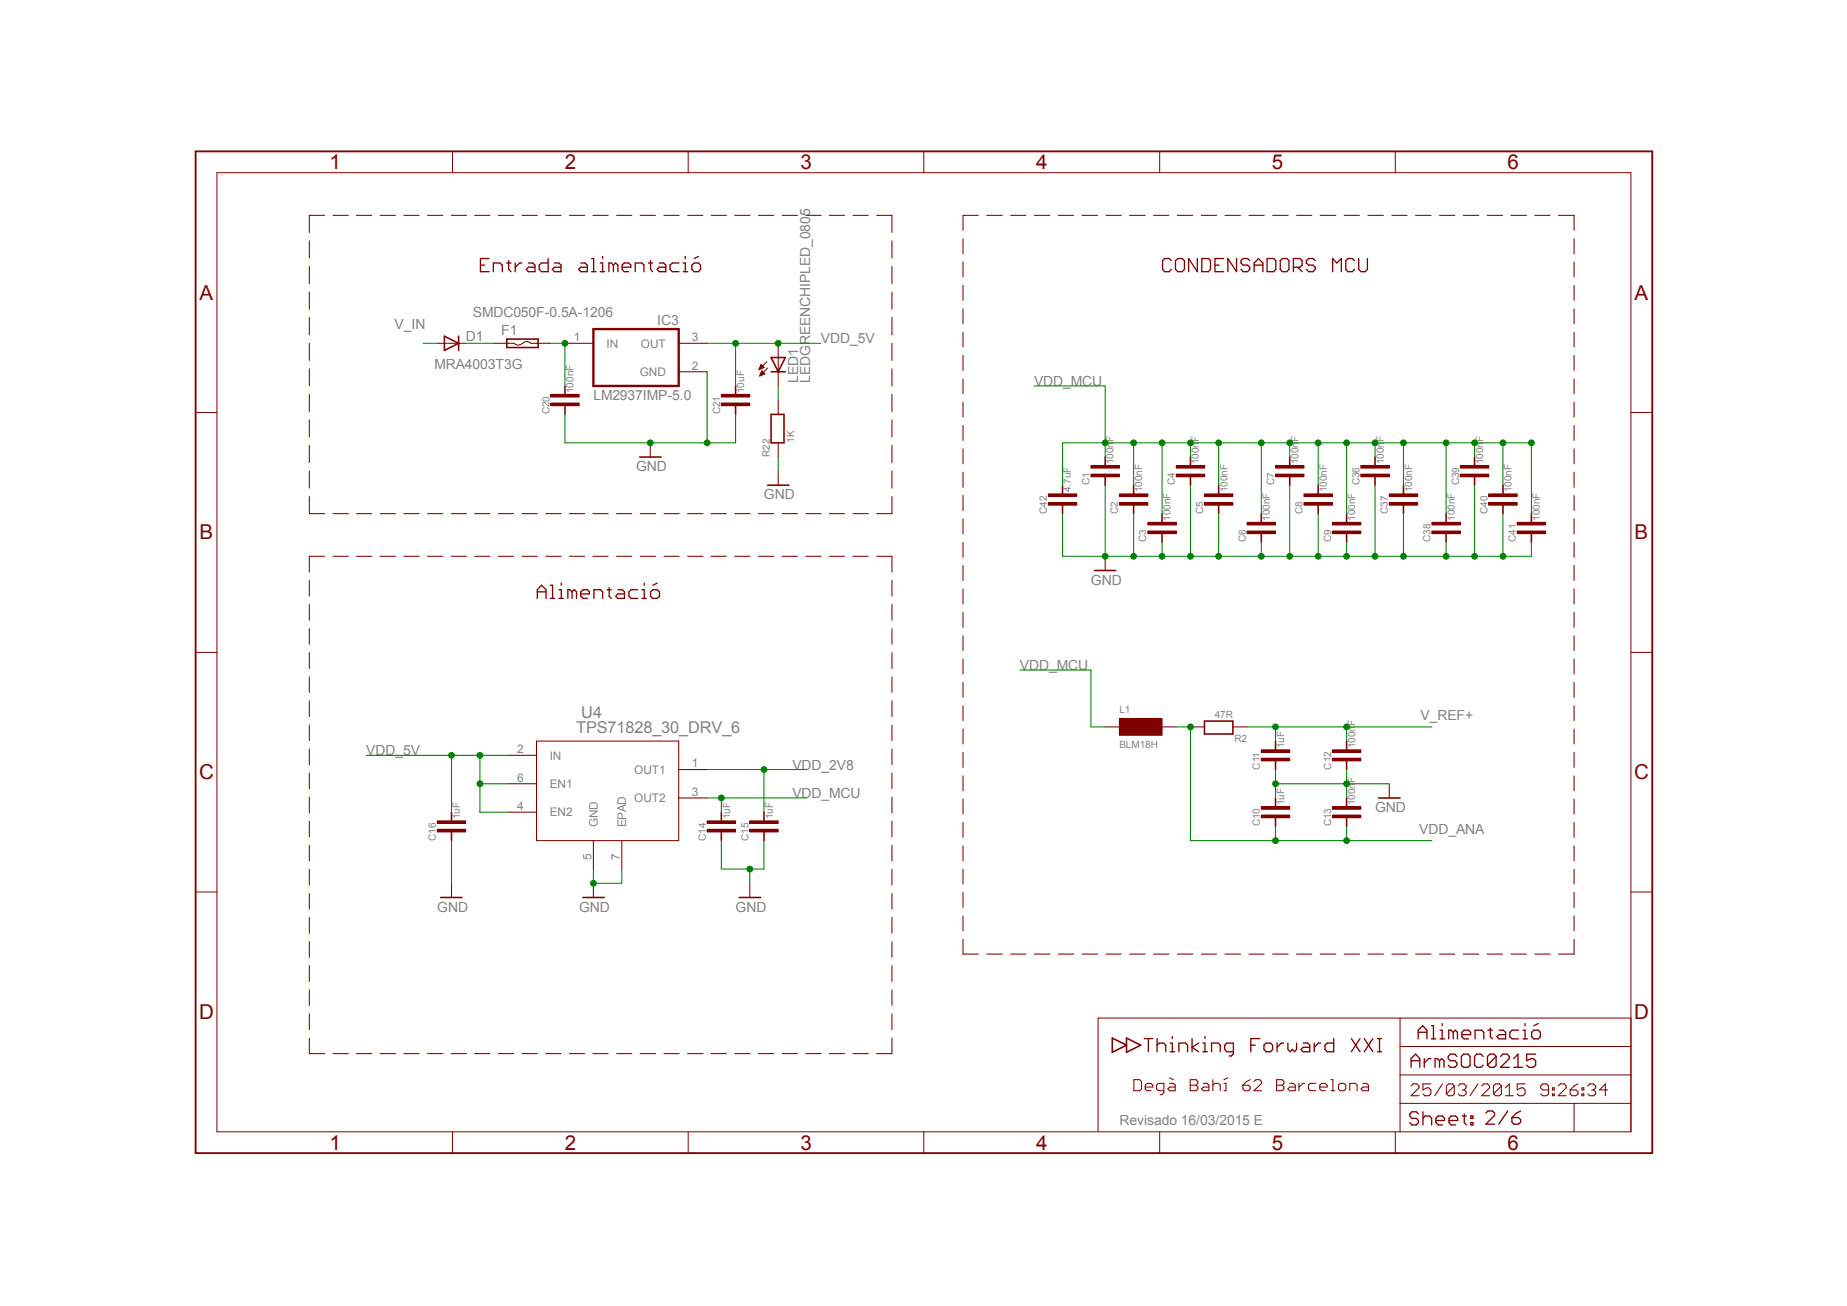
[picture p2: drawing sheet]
<svg xmlns="http://www.w3.org/2000/svg" width="297mm" height="210mm" viewBox="0 0 297 210" stroke-linecap="round" stroke-linejoin="round" font-family="sans-serif">
<g fill="none" stroke="#800000" stroke-width=".21">
<path d="M77.3 42.6h.6M78.7 41.6h-1.4v2.1h1.4M79.3 43.7v-1.4h1.1l.4 .3v1.1M81.4 42.3h.8M81.8 41.9v1.4l.4 .4M82.8 42.3v1.4M83.9 42.3h-.3l-.8 .7M85 42.3h.7l.3 .3v1.1h-1l-.4-.4 .4-.3h1M88.1 41.6v2.1h-1l-.4-.4v-.7l.4-.3h1M89.2 42.3h.7l.3 .3v1.1h-1l-.4-.4 .4-.3h1M93.4 42.3h.7l.3 .3v1.1h-1l-.4-.4 .4-.3h1M95.1 41.6h.4v2.1"/>
<path d="M95.1 43.7h.7M96.5 42.3h.4v1.4M96.5 43.7h.7M96.9 41.2v.4M98.6 42.6l-.3-.3h-.4v1.4M98.6 42.6v1.1M98.6 42.6l.4-.3 .4 .3v1.1M100 43h1.4v-.4l-.3-.3h-.7l-.4 .3v.7l.4 .4h.7M102.2 43.7v-1.4h1l.3 .3v1.1M104.3 42.3h.6M104.6 41.9v1.4l.3 .4M106 42.3h.7l.4 .3v1.1h-1.1l-.3-.4 .3-.3h1.1"/>
<path d="M109.2 42.3h-1.1l-.4 .3v.7l.4 .4h1.1M109.9 43.7h.7M109.9 42.3h.3v1.4M110.2 41.2v.4M111.3 42.6l.3-.3h.7l.3 .3v.7l-.3 .4h-.7l-.3-.4zM112.3 41.2l-.7 .4M188.3 41.9l-.3-.3h-.7l-.4 .3v1.4l.4 .4h.7l.3-.4M189 41.9l.4-.3h.7l.4 .3v1.4l-.4 .4h-.7l-.4-.4zM192.5 41.6v2.1l-1.4-2.1v2.1M193.3 41.6h1l.3 .3v1.4l-.3 .4h-1zM195.4 42.6h.6M196.8 41.6h-1.4v2.1h1.4"/>
<path d="M198.8 41.6v2.1l-1.4-2.1v2.1M201 41.9l-.4-.3h-.7l-.3 .3v.4l.3 .3h.7l.4 .4v.3l-.4 .4h-.7l-.3-.4M201.7 42.6h1.4M201.7 43.7v-1.4l.7-.7 .7 .7v1.4M203.8 41.6h1l.3 .3v1.4l-.3 .4h-1zM205.9 41.9l.3-.3h.7l.4 .3v1.4l-.4 .4h-.7l-.3-.4zM208 43h1l.4-.4v-.7l-.4-.3h-1v2.1M208.7 43l.7 .7M211.5 41.9l-.4-.3h-.7l-.3 .3v.4l.3 .3h.7l.4 .4v.3l-.4 .4h-.7l-.3-.4M214.3 43.7v-2.1l.7 .7 .7-.7v2.1M217.8 41.9l-.4-.3h-.7l-.3 .3v1.4l.3 .4h.7l.4-.4M218.5 41.6v1.7l.4 .4h.6l.4-.4v-1.7"/>
<path d="M86.4 96.2v-1.4l.7-.7 .7 .7v1.4M86.4 95.2h1.4M88.5 94.1h.4v2.1M88.5 96.2h.7M89.9 96.2h.7M89.9 94.8h.4v1.4M90.3 93.8v.3M92 95.2l-.3-.4h-.4v1.4M92 95.2v1M92 95.2l.3-.4 .4 .4v1M93.4 95.5h1.4v-.3l-.4-.4h-.6l-.4 .4v.7l.4 .3h.6M95.5 96.2v-1.4h1.1l.3 .4v1"/>
<path d="M97.6 94.8h.7M98 94.5v1.4l.3 .3M99.4 94.8h.7l.3 .4v1h-1l-.4-.3 .4-.4h1M102.5 94.8h-1l-.4 .4v.7l.4 .3h1M103.2 96.2h.7M103.2 94.8h.4v1.4M103.6 93.8v.3M104.6 95.2l.4-.4h.7l.3 .4v.7l-.3 .3h-.7l-.4-.3zM105.7 93.8l-.7 .3M184 167h1.4M184.7 167v2.1M186.1 167v2.1"/>
<path d="M186.1 168.1l.3-.4h.7l.4 .4v1M188.2 167.7h.3v1.4M188.2 169.1h.7M188.5 166.7v.3M189.6 169.1v-1.4h1l.4 .4v1M191.7 167v2.1M192.7 167.7l-1 .7 1 .7M193.4 167.7h.4v1.4M193.4 169.1h.7M193.8 166.7v.3M194.8 169.1v-1.4h1.1l.3 .4v1M198.3 169.1h-1l-.4-.4v-.6l.4-.4h1v1.8l-.3 .3h-.3"/>
<path d="M201.1 168.1h.7M202.6 167h-1.5v2.1M203.6 167.7h.7l.3 .4v.6l-.3 .4h-.7l-.4-.4v-.6zM205.4 167.7v1.4M206.4 167.7h-.4l-.6 .7M207.1 167.7v1l.4 .4 .3-.4 .4 .4 .3-.4v-1M209.5 167.7h.8l.3 .4v1h-1.1l-.3-.4 .3-.3h1.1M211.3 167.7v1.4M212.4 167.7h-.4l-.7 .7M214.5 167v2.1h-1.1l-.3-.4v-.6l.3-.4h1.1M217.3 167l1.4 2.1M218.7 167l-1.4 2.1"/>
<path d="M219.4 167l1.4 2.1M220.8 167l-1.4 2.1M221.5 167h.7M221.5 169.1h.7M221.8 167v2.1M226.9 171.6v-1.4l.7-.7 .7 .7v1.4M226.9 170.6h1.4M228 167v-1.3l.8-.8 .6 .8v1.3M228 166h1.4M228.1 179.1l-.3-.3h-.8l-.3 .3v.4l.3 .3h.8l.3 .4v.3l-.3 .4h-.8l-.3-.4M228.8 178.8v2.1M228.8 179.8l.4-.3h.7l.3 .3v1.1"/>
<path d="M229 170.2v1.4M230.1 170.2h-.4l-.7 .7M230.2 164.9h.3v2.1M230.2 167h.7M231.5 170.6l-.4-.4h-.3v1.4M231.5 170.6v1M231.5 170.6l.3-.4 .4 .4v1M231.6 167h.7M231.6 165.7h.3v1.3M231.9 164.6v.3M233.7 166l-.4-.3h-.3v1.3M233.7 166v1"/>
<path d="M233.7 166l.3-.3 .4 .3v1M234.3 169.9l-.4-.4h-.7l-.3 .4v.3l.3 .4h.7l.4 .3v.4l-.4 .3h-.7l-.3-.3M235.1 166.4h1.4v-.4l-.4-.3h-.7l-.3 .3v.7l.3 .3h.7M235.1 179.5h.7M235.3 169.5h.8l.3 .4v1.4l-.3 .3h-.8l-.3-.3v-1.4zM235.5 179.1v1.4l.3 .4M236.5 179.5h.4v.3h-.4zM237.2 167v-1.3h1.1l.3 .3v1M238.5 169.9l-.4-.4h-.7l-.3 .4v1.4l.3 .3h.7l.4-.3M238.9 179l.4-.4h.7l.3 .4v.4l-1.4 1.4h1.4M239.3 165.7h.7M239.6 165.3v1.4l.4 .3"/>
<path d="M240.6 169.9l-.4-.4h-.6l-.4 .4v1.4M240.6 169.9v1.4l-.4 .3h-.6l-.4-.3M240.6 169.9l-1.4 1.4M241 165.7h.7l.4 .3v1h-1.1l-.3-.3 .3-.3h1.1M241.3 169.9l.3-.4h.8l.3 .4v.3l-1.4 1.4h1.4M242.4 178.6l-1.4 2.2M243.1 179.7h1.1l.3 .3v.4l-.3 .4h-.7l-.4-.4zM243.4 171.6h1.4M243.4 170.2l.7-.7v2.1M244.2 165.7h-1l-.4 .3v.7l.4 .3h1M244.5 178.6l-.7 .4-.7 .7M244.9 167h.7"/>
<path d="M244.9 165.7h.3v1.3M245.2 164.6v.3M246.3 166l.3-.3h.8l.3 .3v.7l-.3 .3h-.8l-.3-.3zM246.9 169.5h-1.4v1.1l.7-.4h.3l.4 .4v.7l-.4 .3h-.6l-.4-.3M247.4 164.6l-.8 .3M230.9 180.2h1.4v-.4l-.4-.3h-.6l-.4 .3v.7l.4 .4h.6M233 180.2h1.4v-.4l-.3-.3h-.8l-.3 .3v.7l.3 .4h.8M236.5 180.5h.4v.4h-.4z"/>
</g>
<g fill="none" stroke="#800000" stroke-width=".17">
<path d="M49.7 38.7v2.8M52.2 34.6h-2.5v2.8M53.6 34.6h2.4M57.3 34.6h2.5M61.1 34.6h2.5M64.9 34.6h2.5M68.7 34.6h2.5M72.6 34.6h2.4M76.3 34.6h2.5M80.1 34.6h2.5M83.9 34.6h2.5M87.8 34.6h2.4"/>
<path d="M91.6 34.6h2.4M95.3 34.6h2.5M99.1 34.6h2.5M103 34.6h2.4M106.8 34.6h2.4M110.6 34.6h2.4M114.3 34.6h2.5M118.2 34.6h2.4M122 34.6h2.4M125.8 34.6h2.4M129.6 34.6h2.4M133.3 34.6h2.5"/>
<path d="M137.2 34.6h2.4M141 34.6h2.4v2.8M143.4 38.7v2.8M154.9 38.4v2.4M157.3 34.6h-2.4v2.4M158.7 34.6h2.5M162.5 34.6h2.5M166.3 34.6h2.5M170.2 34.6h2.4M174 34.6h2.5M177.8 34.6h2.5M181.7 34.6h2.4"/>
<path d="M185.5 34.6h2.5M189.3 34.6h2.5M193.2 34.6h2.4M197 34.6h2.5M200.8 34.6h2.5M204.6 34.6h2.5M208.5 34.6h2.4M212.3 34.6h2.5M216.2 34.6h2.4M220 34.6h2.5M223.8 34.6h2.5M227.6 34.6h2.5"/>
<path d="M231.5 34.6h2.4M235.3 34.6h2.5M239.1 34.6h2.5M243 34.6h2.4M246.8 34.6h2.5M250.6 34.6h2.5v2.4M253.1 38.4v2.4M49.7 42.8v2.8M49.7 46.9v2.8M49.7 51.1v2.7M49.7 55.2v2.8M49.7 59.3v2.8"/>
<path d="M90.8 55.2h4.6M109.1 55.2h4.6M109.1 59.8h4.6M143.4 42.8v2.8M143.4 46.9v2.8M143.4 51.1v2.7M143.4 55.2v2.8M143.4 59.3v2.8M154.9 42.1v2.4M154.9 45.9v2.4M154.9 49.7v2.4M154.9 53.4v2.4"/>
<path d="M154.9 57.1v2.5M253.1 42.1v2.4M253.1 45.9v2.4M253.1 49.7v2.4M253.1 53.4v2.4M253.1 57.1v2.5M49.7 63.4v2.8M49.7 67.5v2.8M49.7 71.6v2.8M49.7 75.7v2.8M49.7 79.8v2.8h2.5M104.6 71.2v2.3"/>
<path d="M143.4 63.4v2.8M143.4 67.5v2.8M143.4 71.6v2.8M143.4 75.7v2.8M143.4 79.8v2.8h-2.4M154.9 60.9v2.4M154.9 64.7v2.4M154.9 68.4v2.4M154.9 72.2v2.4M154.9 75.9v2.5M154.9 79.7v2.4M253.1 60.9v2.4"/>
<path d="M253.1 64.7v2.4M253.1 68.4v2.4M253.1 72.2v2.4M253.1 75.9v2.5M253.1 79.7v2.4M49.7 93.3v2.5M49.7 97.2v2.5M52.2 89.5h-2.5v2.5M53.6 89.5h2.4M53.6 82.6h2.4M57.3 89.5h2.5M57.3 82.6h2.5"/>
<path d="M61.1 89.5h2.5M61.1 82.6h2.5M64.9 89.5h2.5M64.9 82.6h2.5M68.7 89.5h2.5M68.7 82.6h2.5M72.6 89.5h2.4M72.6 82.6h2.4M76.3 89.5h2.5M76.3 82.6h2.5M80.1 89.5h2.5M80.1 82.6h2.5"/>
<path d="M83.9 89.5h2.5M83.9 82.6h2.5M87.8 89.5h2.4M87.8 82.6h2.4M91.6 89.5h2.4M91.6 82.6h2.4M95.3 89.5h2.5M95.3 82.6h2.5M99.1 89.5h2.5M99.1 82.6h2.5M103 89.5h2.4M103 82.6h2.4"/>
<path d="M106.8 89.5h2.4M106.8 82.6h2.4M110.6 89.5h2.4M110.6 82.6h2.4M114.3 89.5h2.5M114.3 82.6h2.5M118.2 89.5h2.4M118.2 82.6h2.4M122 89.5h2.4M122 82.6h2.4M125.8 89.5h2.4M125.8 82.6h2.4"/>
<path d="M129.6 89.5h2.4M129.6 82.6h2.4M133.3 89.5h2.5M133.3 82.6h2.5M137.2 89.5h2.4M137.2 82.6h2.4M141 89.5h2.4v2.5M143.4 93.3v2.5M143.4 97.2v2.5M154.9 83.4v2.5M154.9 87.2v2.4M154.9 90.9v2.4"/>
<path d="M154.9 94.7v2.4M154.9 98.5v2.4M177.7 89.5v2.2M253.1 83.4v2.5M253.1 87.2v2.4M253.1 90.9v2.4M253.1 94.7v2.4M253.1 98.5v2.4M49.7 101.1v2.5M49.7 104.9v2.6M49.7 108.8v2.5M49.7 112.7v2.5"/>
<path d="M49.7 116.6v2.5M143.4 101.1v2.5M143.4 104.9v2.6M143.4 108.8v2.5M143.4 112.7v2.5M143.4 116.6v2.5M154.9 102.2v2.4M154.9 106v2.4M154.9 109.7v2.4M154.9 113.5v2.4M154.9 117.2v2.4M177.7 116.9h2.3"/>
<path d="M186.9 116.9h2.2M191.4 116.9h2.3M198.2 116.9h2.3M253.1 102.2v2.4M253.1 106v2.4M253.1 109.7v2.4M253.1 113.5v2.4M253.1 117.2v2.4M49.7 120.4v2.6M49.7 124.3v2.5M49.7 128.2v2.5M49.7 132v2.6"/>
<path d="M49.7 135.9v2.5M49.7 139.8v2.5M143.4 120.4v2.6M143.4 124.3v2.5M143.4 128.2v2.5M143.4 132v2.6M143.4 135.9v2.5M143.4 139.8v2.5M154.9 121v2.4M154.9 124.8v2.4M154.9 128.5v2.4M154.9 132.2v2.5"/>
<path d="M154.9 136v2.4M154.9 139.8v2.4M223.4 126v2.3M253.1 121v2.4M253.1 124.8v2.4M253.1 128.5v2.4M253.1 132.2v2.5M253.1 136v2.4M253.1 139.8v2.4M49.7 143.7v2.5M49.7 147.5v2.6M49.7 151.4v2.5"/>
<path d="M49.7 155.3v2.5M49.7 159.2v2.5M143.4 143.7v2.5M143.4 147.5v2.6M143.4 151.4v2.5M143.4 155.3v2.5M143.4 159.2v2.5M154.9 143.5v2.4M154.9 147.3v2.4M154.9 151v2.4h2.4M158.7 153.4h2.5M162.5 153.4h2.5"/>
<path d="M166.3 153.4h2.5M170.2 153.4h2.4M174 153.4h2.5M177.8 153.4h2.5M181.7 153.4h2.4M185.5 153.4h2.5M189.3 153.4h2.5M193.2 153.4h2.4M197 153.4h2.5M200.8 153.4h2.5M204.6 153.4h2.5M208.5 153.4h2.4"/>
<path d="M212.3 153.4h2.5M216.2 153.4h2.4M220 153.4h2.5M223.8 153.4h2.5M227.6 153.4h2.5M231.5 153.4h2.4M235.3 153.4h2.5M239.1 153.4h2.5M243 153.4h2.4M246.8 153.4h2.5M253.1 151v2.4h-2.5M253.1 143.5v2.4"/>
<path d="M253.1 147.3v2.4M49.7 163v2.6M49.7 166.9v2.5h2.5M53.6 169.4h2.4M57.3 169.4h2.5M61.1 169.4h2.5M64.9 169.4h2.5M68.7 169.4h2.5M72.6 169.4h2.4M76.3 169.4h2.5M80.1 169.4h2.5M83.9 169.4h2.5"/>
<path d="M87.8 169.4h2.4M91.6 169.4h2.4M95.3 169.4h2.5M99.1 169.4h2.5M103 169.4h2.4M106.8 169.4h2.4M110.6 169.4h2.4M114.3 169.4h2.5M118.2 169.4h2.4M122 169.4h2.4M125.8 169.4h2.4M129.6 169.4h2.4"/>
<path d="M133.3 169.4h2.5M137.2 169.4h2.4M143.4 166.9v2.5h-2.4M143.4 163v2.6M182.3 173.6h1l.3 .3v1.2l-.3 .3h-1zM184.1 174.8h1.3v-.3l-.3-.3h-.7l-.3 .3v.6l.3 .3h.7M187.2 175.4h-.9l-.3-.3v-.6l.3-.3h.9v1.5l-.3 .3h-.3M188.1 174.2h.6l.3 .3v.9h-.9l-.3-.3 .3-.3h.9M188.1 173.3l.6 .3M191.4 173.6h.9l.3 .3v.3l-.3 .3 .3 .3v.3l-.3 .3h-.9zM191.4 174.5h.9M193.5 174.2h.6l.3 .3v.9h-.9l-.3-.3 .3-.3h.9"/>
<path d="M195 174.5l.3-.3h.6l.3 .3v.9M195 173.6v1.8M196.8 174.2h.3v1.2h-.3M197.4 173.3l-.6 .3M199.9 174.5h.8l.3 .3v.3l-.3 .3h-.5l-.3-.3zM201 173.6l-.6 .3-.5 .6M201.6 173.9l.4-.3h.6l.3 .3v.3l-1.3 1.2h1.3M205.3 173.6h.9l.3 .3v.3l-.3 .3 .3 .3v.3l-.3 .3h-.9zM205.3 174.5h.9M207.4 174.2h.6l.3 .3v.9h-.9l-.3-.3 .3-.3h.9M208.9 174.2v1.2M209.8 174.2h-.3l-.6 .6"/>
<path d="M211.6 174.2h-.9l-.3 .3v.6l.3 .3h.9M212.2 174.8h1.2v-.3l-.3-.3h-.6l-.3 .3v.6l.3 .3h.6M214 175.4h.6M214 173.6h.3v1.8M215.2 174.5l.3-.3h.6l.3 .3v.6l-.3 .3h-.6l-.3-.3zM217 175.4v-1.2h.9l.3 .3v.9M219.2 174.2h.6l.2 .3v.9h-.8l-.3-.3 .3-.3h.8M226.9 174.6l.3-.3h.6l.4 .3v.3l-1.3 1.3h1.3M230.1 174.3h-1.3v1l.6-.4h.3l.4 .4v.6l-.4 .3h-.6l-.3-.3M231.9 174.3l-1.2 1.9M233.8 174.6v1.3l-.2 .3h-.7l-.3-.3M233.8 174.6l-.2-.3h-.7l-.3 .3v1.3"/>
<path d="M233.8 174.6l-1.2 1.3M234.5 174.6l.3-.3h.6l.4 .3v.3l-.4 .4M235.1 175.3h.3M235.4 175.3l.4 .3v.3l-.4 .3h-.6l-.3-.3M237.7 174.3l-1.3 1.9M238.3 174.6l.3-.3h.6l.3 .3v.3l-1.2 1.3h1.2M241.4 174.6v1.3l-.3 .3h-.6l-.3-.3M241.4 174.6l-.3-.3h-.6l-.3 .3v1.3M241.4 174.6l-1.2 1.3M242.1 176.2h1.2M242.1 174.9l.6-.6v1.9M245.2 174.3h-1.2v1l.6-.4h.3l.3 .4v.6l-.3 .3h-.6l-.3-.3"/>
<path d="M249 175.3h-.9l-.4-.4v-.3l.4-.3h.6l.3 .3v1.3l-.3 .3h-.6l-.4-.3M249.6 175.9h.3v.3h-.3zM249.6 174.9h.3v.4h-.3zM250.6 174.6l.3-.3h.6l.3 .3v.3l-1.2 1.3h1.2M252.5 175.3h.9l.3 .3v.3l-.3 .3h-.6l-.3-.3zM253.7 174.3l-.6 .3-.6 .7M254.4 175.9h.3v.3h-.3zM254.4 174.9h.3v.4h-.3zM255.3 174.6l.4-.3h.5l.4 .3v.3l-.4 .4M255.9 175.3h.3M256.2 175.3l.4 .3v.3l-.4 .3h-.5l-.4-.3M258.5 175.3h-1.3l.9-1v1.9"/>
</g>
<g fill="none" stroke="#800000" stroke-width=".16">
<path d="M34.9 27.8h227.4v154.2h-227.4zM72.8 24.3v3.5M110.7 24.3v3.5M148.5 24.3v3.5M186.5 24.3v3.5M224.4 24.3v3.5M31.5 66.3h3.4M88.6 63.4h4.5v.4h-4.5zM88.6 64.8h4.5v.4h-4.5zM116 63.4h4.6v.4h-4.6zM116 64.8h4.6v.4h-4.6zM175.4 74.8h4.6v.5h-4.6z"/>
<path d="M175.4 76.2h4.6v.5h-4.6zM180 79.4h4.6v.4h-4.6zM189.1 74.8h4.6v.5h-4.6zM189.1 76.2h4.6v.5h-4.6zM193.7 79.4h4.5v.4h-4.5zM205.1 74.8h4.6v.5h-4.6zM205.1 76.2h4.6v.5h-4.6zM209.7 79.4h4.5v.4h-4.5zM262.3 66.3h3.4M180 80.8h4.6v.4h-4.6zM184.6 84h4.5v.4h-4.5zM184.6 85.4h4.5v.4h-4.5z"/>
<path d="M193.7 80.8h4.5v.4h-4.5zM200.5 84h4.6v.4h-4.6zM200.5 85.4h4.6v.4h-4.6zM209.7 80.8h4.5v.4h-4.5zM214.2 84h4.6v.4h-4.6zM214.2 85.4h4.6v.4h-4.6zM31.5 104.9h3.4M262.3 104.9h3.4M202.8 129.7h4.6v.4h-4.6zM202.8 131.1h4.6v.4h-4.6zM202.8 120.6h4.6v.4h-4.6zM202.8 121.9h4.6v.4h-4.6z"/>
<path d="M214.2 120.6h4.6v.4h-4.6zM214.2 121.9h4.6v.4h-4.6zM214.2 129.7h4.6v.4h-4.6zM214.2 131.1h4.6v.4h-4.6zM31.5 143.4h3.4M262.3 143.4h3.4M225.1 177.4h37.2M225.1 163.7v18.3M225.1 172.8h37.2M225.1 168.3h37.2M253.1 177.4v4.6M262.3 163.7h-85.7v18.3"/>
<path d="M72.8 182v3.4M110.7 182v3.4M148.5 182v3.4M186.5 182v3.4M224.4 182v3.4"/>
</g>
<path d="M31.5 24.3h234.2v161.1h-234.2z" fill="none" stroke="#800000" stroke-width=".3"/>
<g fill="none" stroke="#800000" stroke-width=".25">
<path d="M90.8 62.1v1.3M90.8 65v1.6M102.9 73.5h3.4M118.3 62.1v1.3M118.3 65v1.6M177.7 73.5v1.3M177.7 76.5v1.5M182.3 78v1.4M191.4 73.5v1.3M191.4 76.5v1.5M196 78v1.4M207.4 73.5v1.3"/>
<path d="M207.4 76.5v1.5M212 78v1.4M176 91.7h3.4M182.3 81v1.6M186.9 82.6v1.4M186.9 85.6v1.6M196 81v1.6M202.8 82.6v1.4M202.8 85.6v1.6M212 81v1.6M216.5 82.6v1.4M216.5 85.6v1.6"/>
<path d="M193.7 116h4.5v2h-4.5zM205.1 119.2v1.3M216.5 119.2v1.3M205.1 122.1v1.6M205.1 128.3v1.4M205.1 131.3v1.6M216.5 122.1v1.6M216.5 128.3v1.4M216.5 131.3v1.6M221.7 128.3h3.4M178.9 166.9l2.2 1.2-2.2 1.1zM181.1 166.9l2.3 1.2-2.3 1.1z"/>
</g>
<path d="M95.4 52.9h13.7v9.2h-13.7z" fill="none" stroke="#800000" stroke-width=".38"/>
<g fill="none" stroke="#800000" stroke-width=".42">
<path d="M88.6 63.6h4.5M88.6 65h4.5M116 63.6h4.6M116 65h4.6M175.4 75.1h4.6M175.4 76.5h4.6M180 79.6h4.6M189.1 75.1h4.6M189.1 76.5h4.6M193.7 79.6h4.5M205.1 75.1h4.6M205.1 76.5h4.6"/>
<path d="M209.7 79.6h4.5M180 81h4.6M184.6 84.2h4.5M184.6 85.6h4.5M193.7 81h4.5M200.5 84.2h4.6M200.5 85.6h4.6M209.7 81h4.5M214.2 84.2h4.6M214.2 85.6h4.6M202.8 129.9h4.6M202.8 131.3h4.6"/>
<path d="M202.8 120.8h4.6M202.8 122.1h4.6M214.2 129.9h4.6M214.2 131.3h4.6M214.2 120.8h4.6M214.2 122.1h4.6"/>
</g>
<path d="M180 115.5h6.9v2.7h-6.9z" fill-rule="evenodd" fill="#800000"/>
<g fill="none" stroke="#800000" stroke-width=".16">
<path d="M168.6 79.4h4.5v.4h-4.5zM218.8 74.8h4.6v.5h-4.6zM218.8 76.2h4.6v.5h-4.6zM223.4 79.4h4.6v.4h-4.6zM234.8 74.8h4.6v.5h-4.6zM234.8 76.2h4.6v.5h-4.6zM239.4 79.4h4.6v.4h-4.6zM168.6 80.8h4.5v.4h-4.5zM223.4 80.8h4.6v.4h-4.6zM230.3 84h4.5v.4h-4.5zM230.3 85.4h4.5v.4h-4.5zM239.4 80.8h4.6v.4h-4.6z"/>
<path d="M244 84h4.5v.4h-4.5zM244 85.4h4.5v.4h-4.5zM180 115.5h6.9v2.7h-6.9zM70.3 132h4.6v.4h-4.6zM70.3 133.3h4.6v.5h-4.6zM113.7 132h4.6v.4h-4.6zM113.7 133.3h4.6v.5h-4.6zM120.6 132h4.5v.4h-4.5zM120.6 133.3h4.5v.5h-4.5z"/>
</g>
<g fill="none" stroke="#800000" stroke-width=".25">
<path d="M71.5 54.1l2.2 1.1-2.2 1.1zM73.7 54.1v2.2M81.5 54.5h5v1.4h-5zM124 57.5h2.3l-1.2 2.3zM124 59.8h2.3M123.4 78h3.5M124 66.6h2.1v4.6h-2.1zM170.9 78v1.4M221.1 73.5v1.3M221.1 76.5v1.5M225.7 78v1.4M237.1 73.5v1.3"/>
<path d="M237.1 76.5v1.5M241.7 78v1.4M170.9 81v1.6M225.7 81v1.6M232.5 82.6v1.4M232.5 85.6v1.6M241.7 81v1.6M246.3 82.6v1.4M246.3 85.6v1.6M72.6 130.6v1.4M72.6 133.6v1.6M116 130.6v1.4"/>
<path d="M116 133.6v1.6M122.9 130.6v1.4M122.9 133.6v1.6M70.9 144.3h3.4M93.7 144.3h3.5M118.9 144.3h3.4"/>
</g>
<g fill="none" stroke="#800000" stroke-width=".17">
<path d="M70.3 55.2h4.6M79.5 55.2h3.1a1.11 1.11 0 0 0 1.7-.2l.4-.1 .7 .3h3.2M122.1 59.4h.1M122.1 59.3h.3M122.1 59.2h.5M122.2 59.1h.5M122.2 59.1h.7M122.3 59h.5M122.3 58.9h.4M122.3 58.8h.3M122.4 58.6l-.4 .8M122.4 58.6l.5 .5-.9 .3"/>
<path d="M122.4 58.7h.1M122.4 58.6h.1M122.4 59.9h.4M122.4 59.9h.3M122.5 59.8h.2M122.5 59.7h.1M122.5 59.6l-.3 .9M122.5 59.6l.5 .5M122.5 59.6h.1M123.3 58.2l-1.3 1.2M123.4 59.2l-1.2 1.3M125.1 55.2v6.9"/>
<path d="M122.2 60.4h.1M122.2 60.3h.3M122.3 60.2h.3M122.3 60.2h.5M122.3 60.1h.7M122.3 60h.6M123 60.1l-.8 .4M125.1 64.3v2.3M125.1 71.2v2.3M125.1 75.7v2.3M86.3 119.2h22.8v16h-22.8zM81.7 121.5h4.6"/>
<path d="M81.7 130.6h4.6M81.7 126h4.6M95.4 135.2v4.5M100 135.2v4.5M109.1 123.7h4.6M109.1 128.3h4.6M72.6 142v2.3M95.4 142v2.3M120.6 142v2.3"/>
</g>
<g fill="none" stroke="#800000" stroke-width=".42">
<path d="M168.6 79.6h4.5M218.8 75.1h4.6M218.8 76.5h4.6M223.4 79.6h4.6M234.8 75.1h4.6M234.8 76.5h4.6M239.4 79.6h4.6M168.6 81h4.5M223.4 81h4.6M230.3 84.2h4.5M230.3 85.6h4.5M239.4 81h4.6"/>
<path d="M244 84.2h4.5M244 85.6h4.5M70.3 132.2h4.6M70.3 133.6h4.6M113.7 132.2h4.6M113.7 133.6h4.6M120.6 132.2h4.5M120.6 133.6h4.5"/>
</g>
<path d="M177.7 73.5v-2.3h38.8v11.4M182.3 71.2v6.8M186.9 71.2v11.4M191.4 71.2v2.3M196 71.2v6.8M202.8 71.2v11.4M207.4 71.2v2.3M212 71.2v6.8" fill="none" stroke="#008000" stroke-width=".17"/>
<circle cx="212" cy="71.2" r=".46" fill="#008000"/>
<circle cx="212" cy="71.2" r=".46" fill="none" stroke="#008000" stroke-width=".16"/>
<circle cx="207.4" cy="71.2" r=".46" fill="#008000"/>
<circle cx="207.4" cy="71.2" r=".46" fill="none" stroke="#008000" stroke-width=".16"/>
<circle cx="202.8" cy="71.2" r=".46" fill="#008000"/>
<circle cx="202.8" cy="71.2" r=".46" fill="none" stroke="#008000" stroke-width=".16"/>
<circle cx="196" cy="71.2" r=".46" fill="#008000"/>
<circle cx="196" cy="71.2" r=".46" fill="none" stroke="#008000" stroke-width=".16"/>
<circle cx="191.4" cy="71.2" r=".46" fill="#008000"/>
<circle cx="191.4" cy="71.2" r=".46" fill="none" stroke="#008000" stroke-width=".16"/>
<circle cx="186.9" cy="71.2" r=".46" fill="#008000"/>
<circle cx="186.9" cy="71.2" r=".46" fill="none" stroke="#008000" stroke-width=".16"/>
<circle cx="182.3" cy="71.2" r=".46" fill="#008000"/>
<circle cx="182.3" cy="71.2" r=".46" fill="none" stroke="#008000" stroke-width=".16"/>
<circle cx="177.7" cy="71.2" r=".46" fill="#008000"/>
<circle cx="177.7" cy="71.2" r=".46" fill="none" stroke="#008000" stroke-width=".16"/>
<path d="M166.3 62.1h11.4v9.1h-6.8v6.8M216.5 71.2h29.8v11.4M225.7 71.2v6.8M232.5 71.2v11.4M237.1 71.2v2.3M241.7 71.2v6.8" fill="none" stroke="#008000" stroke-width=".17"/>
<circle cx="246.3" cy="71.2" r=".46" fill="#008000"/>
<circle cx="246.3" cy="71.2" r=".46" fill="none" stroke="#008000" stroke-width=".16"/>
<circle cx="241.7" cy="71.2" r=".46" fill="#008000"/>
<circle cx="241.7" cy="71.2" r=".46" fill="none" stroke="#008000" stroke-width=".16"/>
<circle cx="237.1" cy="71.2" r=".46" fill="#008000"/>
<circle cx="237.1" cy="71.2" r=".46" fill="none" stroke="#008000" stroke-width=".16"/>
<circle cx="232.5" cy="71.2" r=".46" fill="#008000"/>
<circle cx="232.5" cy="71.2" r=".46" fill="none" stroke="#008000" stroke-width=".16"/>
<circle cx="225.7" cy="71.2" r=".46" fill="#008000"/>
<circle cx="225.7" cy="71.2" r=".46" fill="none" stroke="#008000" stroke-width=".16"/>
<circle cx="216.5" cy="71.2" r=".46" fill="#008000"/>
<circle cx="216.5" cy="71.2" r=".46" fill="none" stroke="#008000" stroke-width=".16"/>
<path d="M221.1 71.2v2.3" fill="none" stroke="#008000" stroke-width=".17"/>
<circle cx="221.1" cy="71.2" r=".46" fill="#008000"/>
<circle cx="221.1" cy="71.2" r=".46" fill="none" stroke="#008000" stroke-width=".16"/>
<path d="M164 107.7h11.4v9.2h2.3M113.7 128.3h16M116 128.3v2.3" fill="none" stroke="#008000" stroke-width=".17"/>
<circle cx="116" cy="128.3" r=".46" fill="#008000"/>
<circle cx="116" cy="128.3" r=".46" fill="none" stroke="#008000" stroke-width=".16"/>
<path d="M90.8 66.6v4.6h27.5v-4.6" fill="none" stroke="#008000" stroke-width=".17"/>
<circle cx="104.6" cy="71.2" r=".46" fill="#008000"/>
<circle cx="104.6" cy="71.2" r=".46" fill="none" stroke="#008000" stroke-width=".16"/>
<path d="M113.7 59.8v11.4" fill="none" stroke="#008000" stroke-width=".17"/>
<circle cx="113.7" cy="71.2" r=".46" fill="#008000"/>
<circle cx="113.7" cy="71.2" r=".46" fill="none" stroke="#008000" stroke-width=".16"/>
<path d="M177.7 78v11.5h38.8v-2.3M191.4 78v11.5M207.4 78v11.5M182.3 82.6v6.9M186.9 87.2v2.3M196 82.6v6.9M202.8 87.2v2.3M212 82.6v6.9" fill="none" stroke="#008000" stroke-width=".17"/>
<circle cx="177.7" cy="89.5" r=".46" fill="#008000"/>
<circle cx="177.7" cy="89.5" r=".46" fill="none" stroke="#008000" stroke-width=".16"/>
<circle cx="182.3" cy="89.5" r=".46" fill="#008000"/>
<circle cx="182.3" cy="89.5" r=".46" fill="none" stroke="#008000" stroke-width=".16"/>
<circle cx="186.9" cy="89.5" r=".46" fill="#008000"/>
<circle cx="186.9" cy="89.5" r=".46" fill="none" stroke="#008000" stroke-width=".16"/>
<circle cx="191.4" cy="89.5" r=".46" fill="#008000"/>
<circle cx="191.4" cy="89.5" r=".46" fill="none" stroke="#008000" stroke-width=".16"/>
<circle cx="196" cy="89.5" r=".46" fill="#008000"/>
<circle cx="196" cy="89.5" r=".46" fill="none" stroke="#008000" stroke-width=".16"/>
<circle cx="202.8" cy="89.5" r=".46" fill="#008000"/>
<circle cx="202.8" cy="89.5" r=".46" fill="none" stroke="#008000" stroke-width=".16"/>
<circle cx="207.4" cy="89.5" r=".46" fill="#008000"/>
<circle cx="207.4" cy="89.5" r=".46" fill="none" stroke="#008000" stroke-width=".16"/>
<circle cx="212" cy="89.5" r=".46" fill="#008000"/>
<circle cx="212" cy="89.5" r=".46" fill="none" stroke="#008000" stroke-width=".16"/>
<path d="M221.1 78v11.5M237.1 78v11.5M170.9 82.6v6.9h6.8M225.7 82.6v6.9M232.5 87.2v2.3M241.7 82.6v6.9M246.3 87.2v2.3h-29.8" fill="none" stroke="#008000" stroke-width=".17"/>
<circle cx="221.1" cy="89.5" r=".46" fill="#008000"/>
<circle cx="221.1" cy="89.5" r=".46" fill="none" stroke="#008000" stroke-width=".16"/>
<circle cx="225.7" cy="89.5" r=".46" fill="#008000"/>
<circle cx="225.7" cy="89.5" r=".46" fill="none" stroke="#008000" stroke-width=".16"/>
<circle cx="232.5" cy="89.5" r=".46" fill="#008000"/>
<circle cx="232.5" cy="89.5" r=".46" fill="none" stroke="#008000" stroke-width=".16"/>
<circle cx="237.1" cy="89.5" r=".46" fill="#008000"/>
<circle cx="237.1" cy="89.5" r=".46" fill="none" stroke="#008000" stroke-width=".16"/>
<circle cx="241.7" cy="89.5" r=".46" fill="#008000"/>
<circle cx="241.7" cy="89.5" r=".46" fill="none" stroke="#008000" stroke-width=".16"/>
<circle cx="216.5" cy="89.5" r=".46" fill="#008000"/>
<circle cx="216.5" cy="89.5" r=".46" fill="none" stroke="#008000" stroke-width=".16"/>
<path d="M205.1 123.7v4.6M205.1 126h18.3M216.5 123.7v4.6" fill="none" stroke="#008000" stroke-width=".17"/>
<circle cx="205.1" cy="126" r=".46" fill="#008000"/>
<circle cx="205.1" cy="126" r=".46" fill="none" stroke="#008000" stroke-width=".16"/>
<circle cx="216.5" cy="126" r=".46" fill="#008000"/>
<circle cx="216.5" cy="126" r=".46" fill="none" stroke="#008000" stroke-width=".16"/>
<path d="M95.4 139.7v2.3h4.6v-2.3" fill="none" stroke="#008000" stroke-width=".17"/>
<circle cx="95.4" cy="142" r=".46" fill="#008000"/>
<circle cx="95.4" cy="142" r=".46" fill="none" stroke="#008000" stroke-width=".16"/>
<path d="M72.6 135.2v6.8M116 135.2v4.5h6.9v-4.5M120.6 139.7v2.3" fill="none" stroke="#008000" stroke-width=".17"/>
<circle cx="120.6" cy="139.7" r=".46" fill="#008000"/>
<circle cx="120.6" cy="139.7" r=".46" fill="none" stroke="#008000" stroke-width=".16"/>
<path d="M113.7 55.2h18.3M118.3 55.2v6.9M125.1 73.5v2.2" fill="none" stroke="#008000" stroke-width=".17"/>
<circle cx="118.3" cy="55.2" r=".46" fill="#008000"/>
<circle cx="118.3" cy="55.2" r=".46" fill="none" stroke="#008000" stroke-width=".16"/>
<circle cx="125.1" cy="55.2" r=".46" fill="#008000"/>
<circle cx="125.1" cy="55.2" r=".46" fill="none" stroke="#008000" stroke-width=".16"/>
<path d="M58.9 121.5h22.8M72.6 121.5v9.1M77.2 121.5v9.1h4.5M77.2 126h4.5" fill="none" stroke="#008000" stroke-width=".17"/>
<circle cx="72.6" cy="121.5" r=".46" fill="#008000"/>
<circle cx="72.6" cy="121.5" r=".46" fill="none" stroke="#008000" stroke-width=".16"/>
<circle cx="77.2" cy="121.5" r=".46" fill="#008000"/>
<circle cx="77.2" cy="121.5" r=".46" fill="none" stroke="#008000" stroke-width=".16"/>
<circle cx="77.2" cy="126" r=".46" fill="#008000"/>
<circle cx="77.2" cy="126" r=".46" fill="none" stroke="#008000" stroke-width=".16"/>
<path d="M200.5 116.9h29.8M205.1 116.9v2.3M216.5 116.9v2.3" fill="none" stroke="#008000" stroke-width=".17"/>
<circle cx="205.1" cy="116.9" r=".46" fill="#008000"/>
<circle cx="205.1" cy="116.9" r=".46" fill="none" stroke="#008000" stroke-width=".16"/>
<circle cx="216.5" cy="116.9" r=".46" fill="#008000"/>
<circle cx="216.5" cy="116.9" r=".46" fill="none" stroke="#008000" stroke-width=".16"/>
<path d="M189.1 116.9h2.3" fill="none" stroke="#008000" stroke-width=".17"/>
<circle cx="191.4" cy="116.9" r=".46" fill="#008000"/>
<circle cx="191.4" cy="116.9" r=".46" fill="none" stroke="#008000" stroke-width=".16"/>
<path d="M191.4 116.9v18.3h38.9M205.1 132.9v2.3M216.5 132.9v2.3" fill="none" stroke="#008000" stroke-width=".17"/>
<circle cx="216.5" cy="135.2" r=".46" fill="#008000"/>
<circle cx="216.5" cy="135.2" r=".46" fill="none" stroke="#008000" stroke-width=".16"/>
<circle cx="205.1" cy="135.2" r=".46" fill="#008000"/>
<circle cx="205.1" cy="135.2" r=".46" fill="none" stroke="#008000" stroke-width=".16"/>
<path d="M88.6 55.2h2.2v6.9" fill="none" stroke="#008000" stroke-width=".17"/>
<circle cx="90.8" cy="55.2" r=".46" fill="#008000"/>
<circle cx="90.8" cy="55.2" r=".46" fill="none" stroke="#008000" stroke-width=".16"/>
<path d="M68 55.2h2.3M74.9 55.2h4.6M113.7 123.7h16M122.9 123.7v6.9" fill="none" stroke="#008000" stroke-width=".17"/>
<circle cx="122.9" cy="123.7" r=".46" fill="#008000"/>
<circle cx="122.9" cy="123.7" r=".46" fill="none" stroke="#008000" stroke-width=".16"/>
<path d="M125.1 62.1v2.2" fill="none" stroke="#008000" stroke-width=".17"/>
<g font-size="3.3" fill="#800000">
<text x="53" y="27.2">1</text>
<text x="90.8" y="27.2">2</text>
<text x="128.7" y="27.2">3</text>
<text x="166.6" y="27.2">4</text>
<text x="204.5" y="27.2">5</text>
<text x="242.4" y="27.2">6</text>
<text x="32.1" y="48.2">A</text>
<text x="262.8" y="48.2">A</text>
<text x="32.1" y="86.7">B</text>
<text x="262.8" y="86.7">B</text>
<text x="32" y="125.3">C</text>
<text x="262.8" y="125.3">C</text>
<text x="32" y="163.9">D</text>
<text x="262.8" y="163.9">D</text>
<text x="53" y="184.9">1</text>
<text x="90.8" y="184.9">2</text>
<text x="128.7" y="184.9">3</text>
<text x="166.6" y="184.9">4</text>
<text x="204.5" y="184.9">5</text>
<text x="242.4" y="184.9">6</text>
</g>
<g font-size="2.6" fill="#808080">
<text x="92.6" y="117.8">TPS71828_30_DRV_6</text>
<text x="93.5" y="115.5">U4</text>
</g>
<g font-size="2.2" fill="#808080">
<text x="63.5" y="52.9">V_IN</text>
<text x="76" y="51">SMDC050F-0.5A-1206</text>
<text x="80.6" y="53.9">F1</text>
<text x="105.7" y="52.2">IC3</text>
<text x="69.8" y="59.3">MRA4003T3G</text>
<text x="74.9" y="54.8">D1</text>
<text x="132" y="55.2">VDD_5V</text>
<text x="95.4" y="64.3">LM2937IMP-5.0</text>
<text x="128.4" y="61.6" transform="rotate(-90 128.4 61.6)">LED1</text>
<text x="130.3" y="61.6" transform="rotate(-90 130.3 61.6)">LEDGREENCHIPLED_0805</text>
<text x="166.3" y="62.1">VDD_MCU</text>
<text x="102.3" y="75.8">GND</text>
<text x="122.9" y="80.3">GND</text>
<text x="175.4" y="94">GND</text>
<text x="164" y="107.7">VDD_MCU</text>
<text x="228.4" y="115.7">V_REF+</text>
<text x="58.9" y="121.5">VDD_5V</text>
<text x="127.4" y="123.7">VDD_2V8</text>
<text x="127.4" y="128.3">VDD_MCU</text>
<text x="221.1" y="130.6">GND</text>
<text x="228.2" y="134">VDD_ANA</text>
<text x="70.3" y="146.6">GND</text>
<text x="93.1" y="146.6">GND</text>
<text x="118.3" y="146.6">GND</text>
<text x="180" y="180.8">Revisado 16/03/2015 E</text>
</g>
<g font-size="1.9" fill="#808080">
<text x="92.3" y="54.9">1</text>
<text x="97.5" y="55.9">IN</text>
<text x="103" y="55.9">OUT</text>
<text x="111.3" y="54.9">3</text>
<text x="111.3" y="59.4">2</text>
<text x="102.9" y="60.5">GND</text>
<text x="83.1" y="121.1">2</text>
<text x="83.1" y="125.7">6</text>
<text x="88.4" y="122.1">IN</text>
<text x="102" y="124.4">OUT1</text>
<text x="111.3" y="123.4">1</text>
<text x="83.1" y="130.3">4</text>
<text x="88.4" y="131.3">EN2</text>
<text x="88.4" y="126.7">EN1</text>
<text x="102" y="129">OUT2</text>
<text x="111.3" y="128">3</text>
<text x="96.1" y="133.1" transform="rotate(-90 96.1 133.1)">GND</text>
<text x="100.7" y="133.1" transform="rotate(-90 100.7 133.1)">EPAD</text>
<text x="95.1" y="138.3" transform="rotate(-90 95.1 138.3)">5</text>
<text x="99.7" y="138.3" transform="rotate(-90 99.7 138.3)">7</text>
</g>
<g font-size="1.6" fill="#808080">
<text x="92.2" y="63.2" transform="rotate(-90 92.2 63.2)">100nF</text>
<text x="119.7" y="63.2" transform="rotate(-90 119.7 63.2)">10uF</text>
<text x="88.3" y="66.6" transform="rotate(-90 88.3 66.6)">C20</text>
<text x="115.8" y="66.6" transform="rotate(-90 115.8 66.6)">C21</text>
<text x="127.7" y="71.2" transform="rotate(-90 127.7 71.2)">1K</text>
<text x="123.8" y="73.5" transform="rotate(-90 123.8 73.5)">R22</text>
<text x="179.1" y="74.6" transform="rotate(-90 179.1 74.6)">100nF</text>
<text x="192.8" y="74.6" transform="rotate(-90 192.8 74.6)">100nF</text>
<text x="208.8" y="74.6" transform="rotate(-90 208.8 74.6)">100nF</text>
<text x="222.5" y="74.6" transform="rotate(-90 222.5 74.6)">100nF</text>
<text x="238.5" y="74.6" transform="rotate(-90 238.5 74.6)">100nF</text>
<text x="168.3" y="82.6" transform="rotate(-90 168.3 82.6)">C42</text>
<text x="172.2" y="79.2" transform="rotate(-90 172.2 79.2)">4.7uF</text>
<text x="175.2" y="78" transform="rotate(-90 175.2 78)">C1</text>
<text x="179.7" y="82.6" transform="rotate(-90 179.7 82.6)">C2</text>
<text x="183.6" y="79.2" transform="rotate(-90 183.6 79.2)">100nF</text>
<text x="188.2" y="83.7" transform="rotate(-90 188.2 83.7)">100nF</text>
<text x="188.9" y="78" transform="rotate(-90 188.9 78)">C4</text>
<text x="193.5" y="82.6" transform="rotate(-90 193.5 82.6)">C5</text>
<text x="197.4" y="79.2" transform="rotate(-90 197.4 79.2)">100nF</text>
<text x="204.2" y="83.7" transform="rotate(-90 204.2 83.7)">100nF</text>
<text x="204.9" y="78" transform="rotate(-90 204.9 78)">C7</text>
<text x="209.5" y="82.6" transform="rotate(-90 209.5 82.6)">C8</text>
<text x="213.4" y="79.2" transform="rotate(-90 213.4 79.2)">100nF</text>
<text x="217.9" y="83.7" transform="rotate(-90 217.9 83.7)">100nF</text>
<text x="218.6" y="78" transform="rotate(-90 218.6 78)">C36</text>
<text x="223.2" y="82.6" transform="rotate(-90 223.2 82.6)">C37</text>
<text x="227.1" y="79.2" transform="rotate(-90 227.1 79.2)">100nF</text>
<text x="233.9" y="83.7" transform="rotate(-90 233.9 83.7)">100nF</text>
<text x="234.6" y="78" transform="rotate(-90 234.6 78)">C39</text>
<text x="239.2" y="82.6" transform="rotate(-90 239.2 82.6)">C40</text>
<text x="243" y="79.2" transform="rotate(-90 243 79.2)">100nF</text>
<text x="247.6" y="83.7" transform="rotate(-90 247.6 83.7)">100nF</text>
<text x="184.3" y="87.2" transform="rotate(-90 184.3 87.2)">C3</text>
<text x="200.3" y="87.2" transform="rotate(-90 200.3 87.2)">C6</text>
<text x="214" y="87.2" transform="rotate(-90 214 87.2)">C9</text>
<text x="230" y="87.2" transform="rotate(-90 230 87.2)">C38</text>
<text x="243.8" y="87.2" transform="rotate(-90 243.8 87.2)">C41</text>
<text x="180" y="114.6">L1</text>
<text x="195.3" y="115.5">47R</text>
<text x="198.5" y="119.4">R2</text>
<text x="180" y="120.3">BLM18H</text>
<text x="202.6" y="123.7" transform="rotate(-90 202.6 123.7)">C11</text>
<text x="206.5" y="120.3" transform="rotate(-90 206.5 120.3)">1uF</text>
<text x="214" y="123.7" transform="rotate(-90 214 123.7)">C12</text>
<text x="217.9" y="120.3" transform="rotate(-90 217.9 120.3)">100nF</text>
<text x="74" y="131.7" transform="rotate(-90 74 131.7)">1uF</text>
<text x="117.4" y="131.7" transform="rotate(-90 117.4 131.7)">1uF</text>
<text x="124.2" y="131.7" transform="rotate(-90 124.2 131.7)">1uF</text>
<text x="206.5" y="129.5" transform="rotate(-90 206.5 129.5)">1uF</text>
<text x="217.9" y="129.5" transform="rotate(-90 217.9 129.5)">100nF</text>
<text x="70.1" y="135.2" transform="rotate(-90 70.1 135.2)">C16</text>
<text x="113.5" y="135.2" transform="rotate(-90 113.5 135.2)">C14</text>
<text x="120.4" y="135.2" transform="rotate(-90 120.4 135.2)">C15</text>
<text x="202.6" y="132.9" transform="rotate(-90 202.6 132.9)">C10</text>
<text x="214" y="132.9" transform="rotate(-90 214 132.9)">C13</text>
</g>
</svg>
